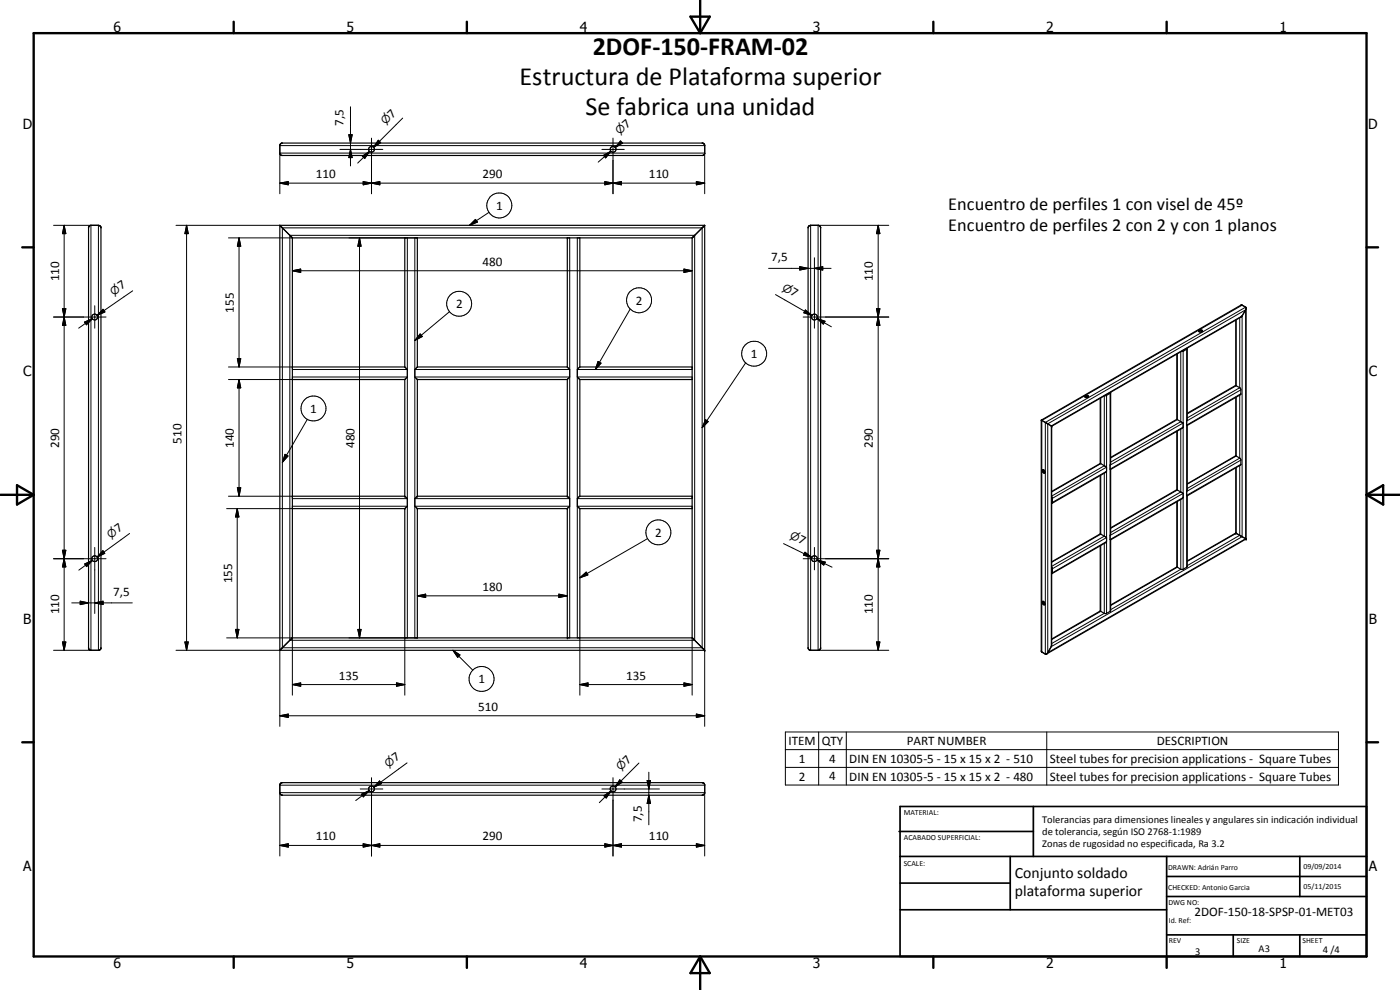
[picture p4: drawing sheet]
<svg xmlns="http://www.w3.org/2000/svg" width="420mm" height="297mm" viewBox="0 0 420 297" stroke-linecap="round" stroke-linejoin="round" font-family="sans-serif">
<g fill="none" stroke="#000" stroke-width=".35">
<path d="M84.1 43.2l.5-.3h126.3l.6 .6v2.6l-.6 .6h-126.3l-.5-.3-.1-.5zM26.7 67.9l.6-.3h2.2l.5 .2 .3 .4v126.3l-.6 .6h-2.6l-.5-.6zM84 67.6h127.5v127.5M84 67.6l3.7 3.8h120.1M84 67.6v127.5h127.5M87.7 71.4v120M121.5 71.4v38.8M125.3 71.4v38.8M170.3 71.4v38.8M174 71.4v38.7M207.7 71.4v120M211.5 67.6l-3.7 3.8"/>
<path d="M242.7 67.9l.6-.3h2.2l.5 .2 .3 .4v126.3l-.6 .6h-2.6l-.4-.3-.2-.4v-126zM359.8 99.4l.5-.2 .6 .2M359.9 99.1l.5-.1 .5 .3a.61 .61 0 0 1-.6 .4 .61 .61 0 0 1-.6-.4zM370.9 96.1v19.6M374 92.6l-1.6 2.6-56.8 32.7M87.7 110.1h33.8M87.7 113.9h33.8M121.5 110.2l.7 .7v2.2l-.7 .7v35.1M125.3 110.2l-.8 .7v2.2l.8 .7v35.1M125.3 110.1h45M125.3 113.9h45M170.3 110.2l.7 .7v2.2l-.7 .7v35.1"/>
<path d="M174 110.1l-.7 .8v2.2l.7 .8M174 110.1h33.7M174 113.9h33.7M174 113.9v35M325.6 119.1l.4-.2 .7 .2M325.7 119.1l.2 .2 .8-.2M325.7 119.1a.54 .54 0 0 1 .5-.4 .54 .54 0 0 1 .5 .3v.1M330.2 119.5v19.6M333.3 117.7v21.4l-.1 1.7h.1M333.3 117.9l-1.7 .8M353.2 106.3v19.5M356.3 104.5v.1"/>
<path d="M356.3 104.6l-.1 23M356.3 104.6l-1.3 .9h-.5M370.9 119.3v17.5M312.5 126.1l59.9-34.5 .2-.1 1.2 .7 .2 69.5M312.5 126.1l3.1 1.8M312.5 126.1v69.2l.1 .3 1.1 .7 .4-.1M315.6 127.9v65.8l-1.5 2.5M330.2 139.1l1.9 1.1v1.2l-.3 .4-16 9.2M330.2 139.1l-14.6 8.3M330.2 139.1h.1M353.2 125.8v.1M353.2 125.8l-19.9 11.4"/>
<path d="M353.2 129.4v17.5M353.2 125.9h.1M353.3 125.9l1.8 1v1.2l-.2 .3-21.6 12.4M356.2 127.6h.1M356.3 127.6h.1M356.3 127.6v19.3l-.2 .5v1.2l.2 .2M356.3 124l14.4-8.3 1.7 1-.1 1.7-16 9.2M370.8 136.8l1.6 1-.1 1.7-16 9.3M370.8 136.8l-14.5 8.4M87.7 148.9h33.8M87.7 152.6h33.8M121.5 152.6v38.8"/>
<path d="M121.5 148.9l.7 .7v2.3l-.7 .7M125.3 152.6v38.8M125.3 148.9l-.8 .7v2.3l.8 .7M125.3 148.9h45M125.3 152.6h45M170.3 152.6v38.8M170.3 148.9l.7 .7v2.3l-.7 .7M174 148.9l-.7 .7v2.3l.7 .7M174 148.9h33.7M174 152.6h33.7M174 152.6v38.8M312.9 141a.59 .59 0 0 1 .6 .3 .59 .59 0 0 1-.2 .7l-.5-.6z"/>
<path d="M313 140.9l.1 .6 .5 .4M315.6 149l.2 .4-.1 1.6M315.6 151h.1M330.2 142.7v17.5M333.3 140.8v19.4l-.1 .5v1.2l.1 .1M353.2 146.9l1.9 1.1v1.3l-.4 .3-21.4 12.4M353.2 146.9l-19.9 11.5M356.2 148.7h.1M356.3 148.8v21.2l-1.3 .9-.6-.1-1.2-.8v-19.5M370.9 159.9l3 1.8M370.9 159.9l-14.6 8.4M370.9 140.4v19.5"/>
<path d="M315.6 170.1l.2 .4-.1 1.6M315.7 172.1h-.1M330.2 160.2l1.9 1.1v1.2l-.2 .3-16.1 9.3M330.2 160.2l-14.6 8.4M333.3 162v21.2l-1.5 .9-1.6-.9v-19.5M353.2 170.1l-19.9 11.4M373.9 161.7h.1M374 161.7l-59.9 34.5M207.8 191.4h-120.1l-3.7 3.7M207.8 191.4l3.7 3.7M312.9 180.5a.59 .59 0 0 1 .6 .3 .59 .59 0 0 1-.2 .7l-.5-.6zM313 180.4l.2 .7 .4 .3"/>
<path d="M330.2 183.3l-14.6 8.4M84.1 235.1l.6-.3h126l.5 .2 .3 .4v2.6l-.3 .4-.5 .2h-126l-.4-.2-.3-.6z"/>
<circle cx="111.5" cy="44.8" r=".88"/>
<circle cx="184" cy="44.8" r=".88"/>
<circle cx="28.4" cy="95.1" r=".88"/>
<circle cx="244.4" cy="95.1" r=".88"/>
<circle cx="28.4" cy="167.6" r=".86"/>
<circle cx="244.4" cy="167.6" r=".89"/>
<circle cx="111.5" cy="236.7" r=".88"/>
<circle cx="184" cy="236.7" r=".87"/>
</g>
<g fill="none" stroke="#000" stroke-width=".3">
<path d="M105.2 32v17.8M120.9 35.4l-8.8 8.8M84 54.9l2.5-.4v1zM84 58.1v-12.2h127.5v12.2M84 43.7h127.5M84 54.9h127.5M102 44.8h12.9M104.7 40.4h1l-.5 2.5zM105.2 44.8l.5 2.5h-1zM108.7 46.9l2.2-1.5-1.4 2.1zM109 54.5l2.5 .4-2.5 .6zM110.9 45.4l-3.6 3.5"/>
<path d="M111.5 54.9l2.5-.4v1zM111.5 41.4v16.7M113.5 42.1l.7 .7-2.1 1.4zM180.6 44.8h6.8M181.1 46.6l2.2-1.2-1.5 2zM181.5 54.5l2.5 .4-2.5 .6zM183.3 45.4l-3.8 3.2M184 54.9l2.5-.4v1zM184 41.4v16.7M185.1 43.6l-.5 .6M185.4 43.6l-.8 .6M185.7 43.6l-1.1 .6"/>
<path d="M186.2 42.2l.7 .8-2.3 1.2zM209 54.5l2.5 .4-2.5 .6zM16.1 67.6h11.2v127.5h-11.2M19.3 67.6l.5 2.5h-1.1zM19.3 67.6v127.5M29.5 67.6v127.5M52.8 67.6h31.2M56 67.6l.5 2.5h-1zM56 67.6v127.5M68.6 71.4h19.1M71.7 71.4l.6 2.5h-1.1zM71.7 71.4v38.7"/>
<path d="M84.7 68.4h126v126h-126zM87 70.6h121.5v121.5h-121.5zM104.7 71.4h20.6M107.9 71.4l.5 2.5h-1zM107.9 71.4v120M122.2 71.4v120M124.5 71.4v120M142.7 65.8l.6 .8-2.4 1zM146.8 63.7l-5.9 3.9M171 71.4v120M173.3 71.4v120M243.3 67.6v127.5"/>
<path d="M244.4 77.3v21.2M263.6 67.6l.5 2.5h-1.1zM263.6 67.6v127.5M266.7 67.6h-21.2v127.5h21.2M16.1 95.1h15.7M18.7 92.6h1.1l-.5 2.5zM18.7 92.6l1.1 5h-1.1l1.1-5zM19.3 95.1l.5 2.5h-1.1zM25.3 96.6l2.4-1-1.8 1.9zM27.7 95.6l-4.1 2.9M28.4 91.7v6.8M30.9 92.8l.6 .8-2.3 1z"/>
<path d="M31.2 93.2l-2 1.4M39.8 87.2l-10.6 7.4M87.7 81.2l2.5-.5v1zM87.7 81.2h120M134.9 93.5l-10.4 8.7M189.1 92.7l-10.4 18.2M205.3 80.7l2.4 .5-2.4 .5zM230.7 80.5h18.7M232.7 88.4l11 6.3M240 80l2.5 .5-2.5 .5zM241 95.1h25.7M241.5 93.4l2.2 1.3"/>
<path d="M241.7 93l2 1.7-2.5-.8zM244.4 80.5l2.5-.5v1zM245.2 95.5l2.4 .9-.5 .8zM245.2 95.5l4.3 2.5M263 92.6h1.1l-.5 2.5zM263 92.6h1.1l-1.1 5h1.1zM263.6 95.1l.5 2.5h-1.1zM371 96v19.7l-14.7 8.5M372.1 95.4v20.9l-15.8 9.1M372.8 91.6l-60.1 34.6v69.4M373.8 92.2l-60.1 34.5v69.6M68.6 110.1h19.1"/>
<path d="M68.6 113.9h19.1M71.2 107.6h1.1l-.6 2.5zM71.7 113.9l.6 2.5h-1.1zM71.7 113.9v35M87.7 110.9h34.5M87.7 113.1h34.5M124.5 110.9h46.5M124.5 113.1h46.5M126.1 100.2l.6 .8-2.2 1.2zM173.3 110.9h34.4M173.3 113.1h34.4M179.5 108.5l.9 .5-1.7 1.9z"/>
<path d="M223.8 108.8l-13.1 19.5M330.4 119.4v19.7l-14.8 8.5M331.4 118.8v20.9l-15.8 9.1M332.1 118.6v65.4M333.2 118v65.4M353.3 106.2v19.7l-20 11.5M354.4 105.6v20.9l-21.1 12.1M355.1 105.4v65.4M356.1 104.8v65.4M371 119.2v17.6l-14.7 8.5M372.1 118.5v19l-15.8 9.1M372.4 117l-16.3 9.3"/>
<path d="M372.4 118.2l-16.3 9.4M85.5 136.3l.9 .5-1.7 1.9zM92.2 125.8l-7.5 12.9M211.7 125.9l.8 .6-1.8 1.8zM314.4 127.2l59.4-34.2v68.6l-59.4 34.2zM315.5 127.8l57.3-33v66.2l-57.3 33zM353.3 129.3v17.7l-20 11.5M354.4 128.7v18.9l-21.1 12.2M355.1 126.9l-21.9 12.7M355.1 128.1l-21.9 12.7M372.1 139.7v20.9l-15.8 9.1M372.4 139.3l-16.3 9.3"/>
<path d="M372.4 138l-16.3 9.4M68 152.6h19.7M68.6 148.9h19.1M71.2 152.6l.5 2.5h-1zM71.2 152.6v38.8M71.2 146.3h1.1l-.6 2.6zM87.7 149.6h34.5M87.7 151.9h34.5M124.5 149.6h46.5M124.5 151.9h46.5M173.3 149.6h34.4M173.3 151.9h34.4"/>
<path d="M330.4 142.6v17.7l-14.8 8.4M331.4 142v18.9l-15.8 9M332.1 140.2l-16.3 9.3M332.1 141.4l-16.3 9.3M353.3 150.5v19.7l-20 11.5M354.4 149.9v20.9l-21.1 12.1M355.1 148l-21.9 12.7M355.1 149.3l-21.9 12.6M371 140.3v19.7l-14.7 8.4M16.1 167.6h15.7M18.7 165.1h1.1l-.5 2.5zM19.3 167.6l.5 2.5h-1.1z"/>
<path d="M25.4 169.2l2.3-1.1-1.7 1.9zM27.7 168.1l-4 3M28.4 164.3v19.8M30.9 165.2l.5 .8-2.2 1.1zM31.1 165.7l-1.9 1.4M38.9 160.1l-9.7 7M125.3 178.8l2.5-.5v1zM125.3 178.8h45M167.7 178.3l2.6 .5-2.6 .5zM174 173.4l1.9-1.7 .5 .8zM194.3 161.6l-20.3 11.8M235.2 163.1l8.4 4.2"/>
<path d="M241 167.6h25.7M241.6 165.7l2 1.6-2.4-.7zM244.4 164.3v6.7M245.2 168l2.5 .7-.5 .8zM245.2 168l4.5 2.2M263 165.1h1.1l-.5 2.5zM263.6 167.6l.5 2.5h-1.1zM330.4 163.7v19.7l-14.8 8.5M331.4 163.1v20.9l-15.8 9.1M332.1 161.3l-16.3 9.3M332.1 162.5l-16.3 9.4M18.7 192.6h1.1l-.5 2.5z"/>
<path d="M21.5 180.9h18.2M24.1 180.4l2.5 .5-2.5 .5zM28.4 180.9l2.5-.5v1zM52.8 195.1h31.2v22.8M55.5 192.6h1l-.5 2.5zM68 191.4h19.7v17.2M70.7 188.8h1l-.5 2.6zM104.7 191.4h20.6M107.4 188.8h1l-.5 2.6zM121.5 191.4v17.2M135.9 195.1l2.1 1.4-.6 .7zM135.9 195.1l6 6"/>
<path d="M174 191.4v17.2M207.7 191.4v17.2M211.5 195.1v22.8M263 192.6h1.1l-.5 2.5zM84 214.8l2.5-.6v1.1zM84 214.8h127.5M87.7 205.4l2.5-.5v1zM87.7 205.4h33.8M119 204.9l2.5 .5-2.5 .5zM174 205.4l2.5-.5v1zM174 205.4h33.7M205.3 204.9l2.4 .5-2.4 .5z"/>
<path d="M209 214.2l2.5 .6-2.5 .5zM235.7 219.6h166v15.9h-166zM245.7 219.6v15.9M254 219.6v15.9M314.1 219.6v15.9M84 235.6h127.5M108.1 236.7h6.8M108.5 238.3l2.3-1.1-1.8 1.9zM110.8 237.2l-4 3M111.5 233.3v23.5M113.9 234.3l.6 .8-2.3 1.1zM114.2 234.7l-2 1.5"/>
<path d="M122.2 228.9l-10 7.3M180.6 236.7h17.3M181.3 238.8l2.1-1.5-1.5 2.1zM183.4 237.3l-3.5 3.5M184 233.3v23.5M186 234l.7 .7-2.1 1.4zM191.8 228.9l-7.2 7.2M194.2 234.2h1l-.5 2.5zM194.7 238.6l.5 2.5h-1zM194.7 231.7v15.8M235.7 224.9h166M235.7 230.3h166"/>
<path d="M84 253.7l2.5-.5v1zM84 256.8v-19h127.5v19M84 253.7h127.5M109 253.2l2.5 .5-2.5 .5zM109 253.2l5 1v-1l-5 1zM111.5 253.7l2.5-.5v1zM181.5 253.2l2.5 .5-2.5 .5zM184 253.7l2.5-.5v1zM209 253.2l2.5 .5-2.5 .5z"/>
<circle cx="149.8" cy="61.6" r="3.8"/>
<circle cx="137.8" cy="91.1" r="3.7"/>
<circle cx="191.8" cy="90.1" r="3.7"/>
<circle cx="226.3" cy="106.1" r="3.8"/>
<circle cx="94.1" cy="122.6" r="3.8"/>
<circle cx="197.6" cy="159.7" r="3.8"/>
<circle cx="144.5" cy="203.7" r="3.7"/>
</g>
<g fill="#000">
<circle cx="170.3" cy="71.4" r=".18"/>
<circle cx="315.6" cy="127.9" r=".18"/>
<circle cx="87.7" cy="148.9" r=".18"/>
<circle cx="121.5" cy="148.9" r=".18"/>
<circle cx="121.5" cy="152.6" r=".18"/>
<circle cx="125.3" cy="148.9" r=".18"/>
<circle cx="125.3" cy="152.6" r=".18"/>
<circle cx="170.3" cy="148.9" r=".18"/>
<circle cx="170.3" cy="152.6" r=".18"/>
<circle cx="207.7" cy="148.9" r=".18"/>
<circle cx="370.9" cy="159.9" r=".18"/>
<circle cx="374" cy="161.7" r=".18"/>
<circle cx="170.3" cy="191.4" r=".18"/>
<circle cx="211.5" cy="195.1" r=".18"/>
</g>
<g fill="none" stroke="#000" stroke-width=".71">
<path d="M10.1 9.9h400v277.1h-400zM70.1 6.5v3.4M140.1 6.5v3.4M207.2 5h5.8l-2.9 4.9zM210.1 0v9.9M280.1 6.5v3.4M350.1 6.5v3.4M6.7 74.2h3.4M410.1 74.2h3.5M.1 148.5h10M5.1 145.6l5 2.9-5 2.9zM410.1 148.5h10"/>
<path d="M410.1 148.5l5-2.9v5.8zM6.7 222.7h3.4M410.1 222.7h3.5M70.1 287v3.4M140.1 287v3.4M210.1 287v10M210.1 287l2.9 5h-5.8zM280.1 287v3.4M350.1 287v3.4"/>
</g>
<g fill="none" stroke="#000" stroke-width=".51">
<path d="M269.8 249.5h40.3M270.1 242h140v45h-140zM270.1 257h140M303.2 257v16M310.1 242v15M350.1 257v30M390.1 257v12M270.1 265h33.1M270.1 273h80M350.1 269h60M350.1 263h60M350.1 280.5h60"/>
<path d="M370.1 280.5v6.5M390.1 280.5v6.5"/>
</g>
<g fill="#000">
<path d="M84 54.9l2.5-.4v1zM104.7 40.4h1l-.5 2.5zM105.2 44.8l.5 2.5h-1zM109 54.5l2.5 .4-2.5 .6zM108.7 46.9l2.2-1.5-1.4 2.1zM113.5 42.1l.7 .7-2.1 1.4zM111.5 54.9l2.5-.4v1zM181.5 54.5l2.5 .4-2.5 .6zM181.1 46.6l2.2-1.2-1.5 2zM186.2 42.2l.7 .8-2.3 1.2zM184 54.9l2.5-.4v1zM209 54.5l2.5 .4-2.5 .6z"/>
<path d="M19.3 67.6l.5 2.5h-1.1zM56 67.6l.5 2.5h-1zM71.7 71.4l.6 2.5h-1.1zM107.9 71.4l.5 2.5h-1zM142.7 65.8l.6 .8-2.4 1zM263.6 67.6l.5 2.5h-1.1zM18.7 92.6h1.1l-.5 2.5zM19.3 95.1l.5 2.5h-1.1zM25.3 96.6l2.4-1-1.8 1.9zM30.9 92.8l.6 .8-2.3 1zM87.7 81.2l2.5-.5v1zM205.3 80.7l2.4 .5-2.4 .5z"/>
<path d="M240 80l2.5 .5-2.5 .5zM241.7 93l2 1.7-2.5-.8zM244.4 80.5l2.5-.5v1zM245.2 95.5l2.4 .9-.5 .8zM263 92.6h1.1l-.5 2.5zM263.6 95.1l.5 2.5h-1.1zM71.2 107.6h1.1l-.6 2.5zM71.7 113.9l.6 2.5h-1.1zM126.1 100.2l.6 .8-2.2 1.2zM179.5 108.5l.9 .5-1.7 1.9zM85.5 136.3l.9 .5-1.7 1.9zM211.7 125.9l.8 .6-1.8 1.8z"/>
<path d="M71.2 146.3h1.1l-.6 2.6zM71.2 152.6l.5 2.5h-1zM18.7 165.1h1.1l-.5 2.5zM19.3 167.6l.5 2.5h-1.1zM25.4 169.2l2.3-1.1-1.7 1.9zM30.9 165.2l.5 .8-2.2 1.1zM125.3 178.8l2.5-.5v1zM167.7 178.3l2.6 .5-2.6 .5zM174 173.4l1.9-1.7 .5 .8zM241.6 165.7l2 1.6-2.4-.7zM245.2 168l2.5 .7-.5 .8zM263 165.1h1.1l-.5 2.5z"/>
<path d="M263.6 167.6l.5 2.5h-1.1zM18.7 192.6h1.1l-.5 2.5zM24.1 180.4l2.5 .5-2.5 .5zM28.4 180.9l2.5-.5v1zM55.5 192.6h1l-.5 2.5zM70.7 188.8h1l-.5 2.6zM107.4 188.8h1l-.5 2.6zM135.9 195.1l2.1 1.4-.6 .7zM263 192.6h1.1l-.5 2.5zM84 214.8l2.5-.6v1.1zM87.7 205.4l2.5-.5v1zM119 204.9l2.5 .5-2.5 .5z"/>
<path d="M174 205.4l2.5-.5v1zM205.3 204.9l2.4 .5-2.4 .5zM209 214.2l2.5 .6-2.5 .5zM108.5 238.3l2.3-1.1-1.8 1.9zM113.9 234.3l.6 .8-2.3 1.1zM181.3 238.8l2.1-1.5-1.5 2.1zM186 234l.7 .7-2.1 1.4zM194.2 234.2h1l-.5 2.5zM84 253.7l2.5-.5v1zM109 253.2l2.5 .5-2.5 .5zM111.5 253.7l2.5-.5v1zM181.5 253.2l2.5 .5-2.5 .5z"/>
<path d="M184 253.7l2.5-.5v1zM194.7 238.6l.5 2.5h-1zM209 253.2l2.5 .5-2.5 .5z"/>
</g>
<g font-size="7.9">
<text x="177.9" y="16.6">2DOF-150-FRAM-02</text>
<text x="155.9" y="25.6">Estructura de Plataforma superior</text>
<text x="175.7" y="34.6">Se fabrica una unidad</text>
</g>
<g font-size="5.5">
<text x="284.6" y="62.9">Encuentro de perfiles 1 con visel de 45º</text>
<text x="284.6" y="69.2">Encuentro de perfiles 2 con 2 y con 1 planos</text>
</g>
<g font-size="4.7">
<text x="304.6" y="263.5">Conjunto soldado</text>
<text x="304.6" y="268.9">plataforma superior</text>
</g>
<g font-size="4.2">
<text x="34" y="9.6">6</text>
<text x="104" y="9.6">5</text>
<text x="174" y="9.6">4</text>
<text x="244" y="9.6">3</text>
<text x="314" y="9.6">2</text>
<text x="384" y="9.6">1</text>
<text x="6.8" y="38.7">D</text>
<text x="410.6" y="38.7">D</text>
<text x="7" y="112.9">C</text>
<text x="410.8" y="112.9">C</text>
<text x="7" y="187.1">B</text>
<text x="410.8" y="187.1">B</text>
<text x="7" y="261.4">A</text>
<text x="410.8" y="261.4">A</text>
<text x="34" y="290.4">6</text>
<text x="104" y="290.4">5</text>
<text x="174" y="290.4">4</text>
<text x="244" y="290.4">3</text>
<text x="314" y="290.4">2</text>
<text x="384" y="290.4">1</text>
</g>
<g font-size="3.9">
<text x="117.7" y="35.6" transform="rotate(-45 117.7 35.6)">7</text>
<text x="103.1" y="37.8" transform="rotate(-90 103.1 37.8)">7,5</text>
<text x="188" y="38.6" transform="rotate(-41 188 38.6)">7</text>
<text x="94.8" y="53.4">110</text>
<text x="144.8" y="53.4">290</text>
<text x="194.8" y="53.4">110</text>
<text x="148.9" y="62.9">1</text>
<text x="144.8" y="79.7">480</text>
<text x="231.4" y="78.4">7,5</text>
<text x="17.7" y="84.4" transform="rotate(-90 17.7 84.4)">110</text>
<text x="36.4" y="87.1" transform="rotate(-35 36.4 87.1)">7</text>
<text x="236.9" y="88.3" transform="rotate(30 236.9 88.3)">7</text>
<text x="262" y="84.4" transform="rotate(-90 262 84.4)">110</text>
<text x="70.2" y="93.8" transform="rotate(-90 70.2 93.8)">155</text>
<text x="136.9" y="92.4">2</text>
<text x="190.8" y="91.4">2</text>
<text x="225.4" y="107.4">1</text>
<text x="93.1" y="123.9">1</text>
<text x="17.7" y="134.4" transform="rotate(-90 17.7 134.4)">290</text>
<text x="54.5" y="133.1" transform="rotate(-90 54.5 133.1)">510</text>
<text x="70.2" y="134.4" transform="rotate(-90 70.2 134.4)">140</text>
<text x="106.4" y="134.4" transform="rotate(-90 106.4 134.4)">480</text>
<text x="262" y="134.4" transform="rotate(-90 262 134.4)">290</text>
<text x="35.4" y="159.9" transform="rotate(-36 35.4 159.9)">7</text>
<text x="196.6" y="161">2</text>
<text x="239.3" y="162.7" transform="rotate(26 239.3 162.7)">7</text>
<text x="34" y="178.8">7,5</text>
<text x="69.7" y="175" transform="rotate(-90 69.7 175)">155</text>
<text x="144.8" y="177.2">180</text>
<text x="17.7" y="184.4" transform="rotate(-90 17.7 184.4)">110</text>
<text x="262" y="184.4" transform="rotate(-90 262 184.4)">110</text>
<text x="101.7" y="203.9">135</text>
<text x="187.9" y="203.9">135</text>
<text x="143.6" y="205">1</text>
<text x="143.5" y="213.2">510</text>
<text x="236.6" y="223.5">ITEM</text>
<text x="246.6" y="223.6">QTY</text>
<text x="272.1" y="223.5">PART NUMBER</text>
<text x="347.2" y="223.6">DESCRIPTION</text>
<text x="118.7" y="228.8" transform="rotate(-36 118.7 228.8)">7</text>
<text x="188.3" y="229.4" transform="rotate(-45 188.3 229.4)">7</text>
<text x="239.7" y="228.9">1</text>
<text x="248.9" y="228.9">4</text>
<text x="254.9" y="228.9">DIN EN 10305-5 - 15 x 15 x 2 - 510</text>
<text x="315.1" y="228.9">Steel tubes for precision applications - Square Tubes</text>
<text x="239.7" y="234.2">2</text>
<text x="248.9" y="234.1">4</text>
<text x="254.9" y="234.2">DIN EN 10305-5 - 15 x 15 x 2 - 480</text>
<text x="315.1" y="234.2">Steel tubes for precision applications - Square Tubes</text>
<text x="192.6" y="246.7" transform="rotate(-90 192.6 246.7)">7,5</text>
<text x="94.8" y="252.1">110</text>
<text x="144.8" y="252.1">290</text>
<text x="194.8" y="252.1">110</text>
<text x="358.5" y="275">2DOF-150-18-SPSP-01-MET03</text>
</g>
<g font-size="3.3">
<text x="115.7" y="37.6" transform="rotate(-45 115.7 37.6)">⌀</text>
<text x="185.9" y="40.4" transform="rotate(-41 185.9 40.4)">⌀</text>
<text x="34.1" y="88.7" transform="rotate(-35 34.1 88.7)">⌀</text>
<text x="234.5" y="87" transform="rotate(30 234.5 87)">⌀</text>
<text x="33.2" y="161.6" transform="rotate(-36 33.2 161.6)">⌀</text>
<text x="236.8" y="161.5" transform="rotate(26 236.8 161.5)">⌀</text>
<text x="116.4" y="230.4" transform="rotate(-36 116.4 230.4)">⌀</text>
<text x="186.3" y="231.4" transform="rotate(-45 186.3 231.4)">⌀</text>
</g>
<g font-size="3.1">
<text x="312.7" y="246.8">Tolerancias para dimensiones lineales y angulares sin indicación individual</text>
<text x="312.7" y="250.4">de tolerancia, según ISO 2768-1:1989</text>
<text x="312.7" y="254">Zonas de rugosidad no especificada, Ra 3.2</text>
<text x="358.7" y="286.4">3</text>
<text x="377.7" y="285.6">A3</text>
<text x="397" y="285.9">4 /4</text>
</g>
<g font-size="2.4">
<text x="271.2" y="244.4">MATERIAL:</text>
<text x="271.3" y="252">ACABADO SUPERFICIAL:</text>
<text x="271.2" y="259.7">SCALE:</text>
<text x="350.6" y="261">DRAWN: Adrián Parro</text>
<text x="391.2" y="260.6">09/09/2014</text>
<text x="350.6" y="267">CHECKED: Antonio Garcia</text>
<text x="391.2" y="266.7">05/11/2015</text>
<text x="350.6" y="271.4">DWG NO:</text>
<text x="350.8" y="276.9">Id. Ref:</text>
<text x="350.8" y="282.8">REV</text>
<text x="371.2" y="282.9">SIZE</text>
<text x="390.9" y="282.9">SHEET</text>
</g>
</svg>
